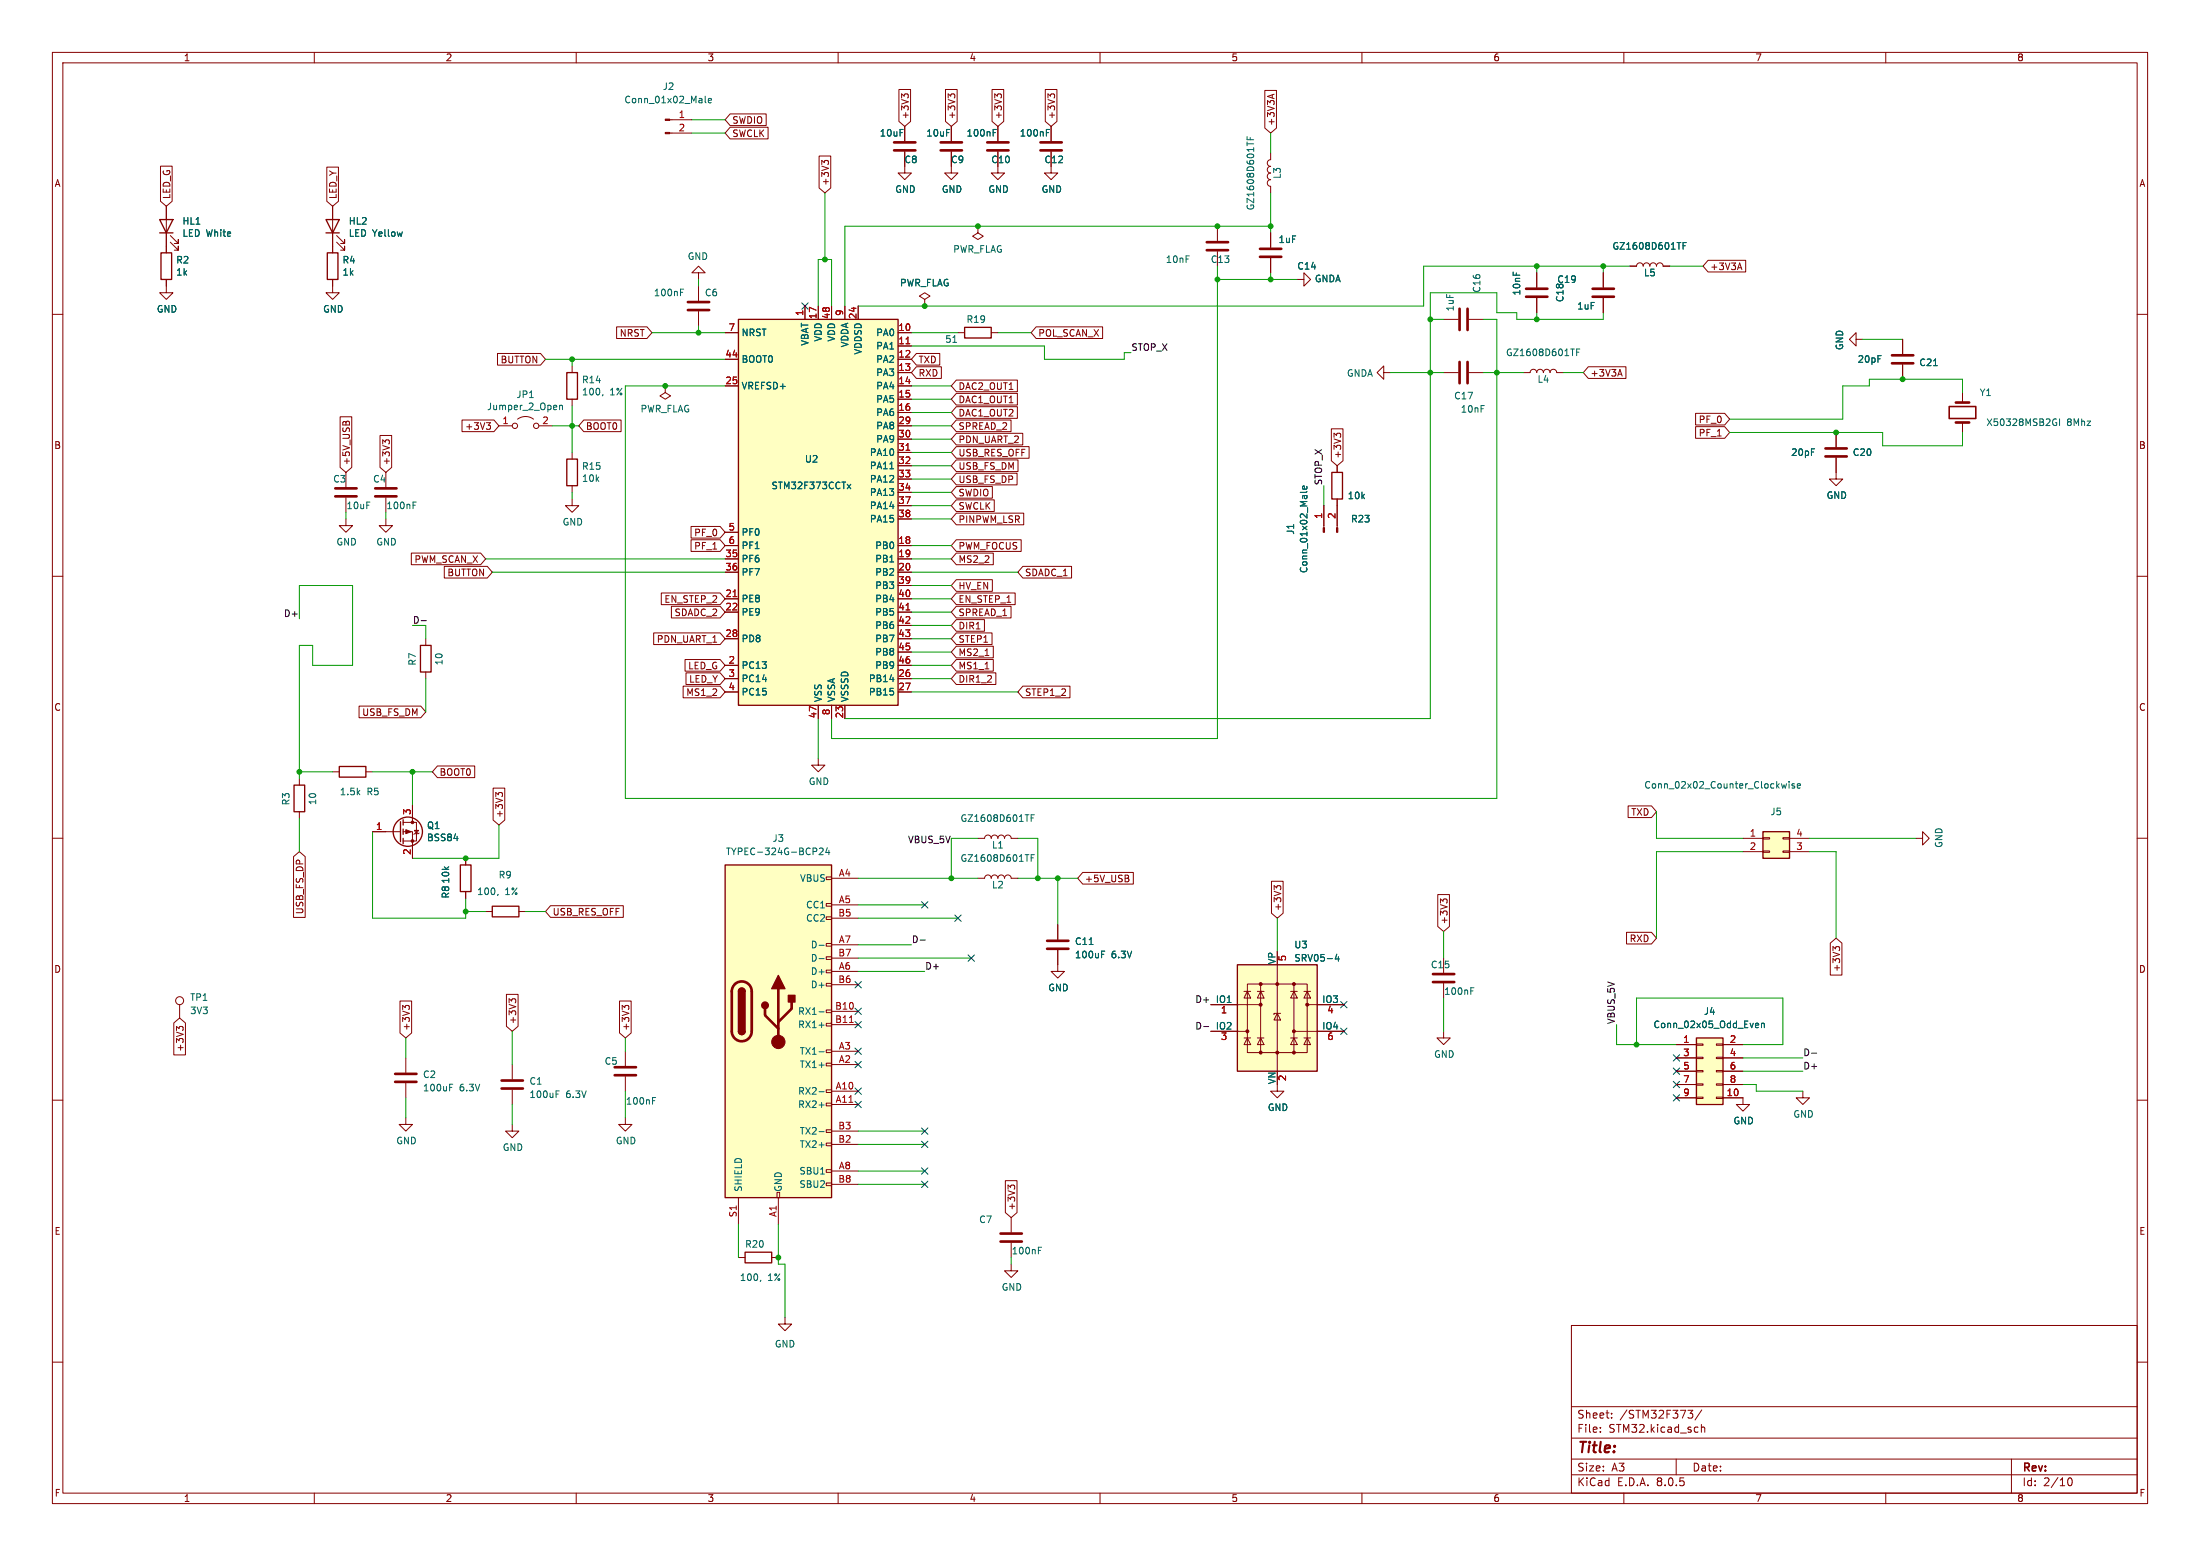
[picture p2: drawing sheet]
<svg xmlns="http://www.w3.org/2000/svg" width="420mm" height="297mm" viewBox="0 0 420 297" stroke-linecap="round" stroke-linejoin="round" font-family="sans-serif">
<g fill="none" stroke="#840000" stroke-width=".19">
<path d="M10 10h400v277h-400zM12 12h396v273h-396zM60 10v2M110 10v2M160 10v2M210 10v2M260 10v2M310 10v2M360 10v2M31.7 39.4v8.9M63.5 39.4v8.9M10 60h2"/>
<path d="M31.7 53.3v2.6h1.3l-1.3 1.3-1.2-1.3h1.2M32.5 46.2l1.5 1.6v-.8v.8h-.7M32.5 45l1.5 1.5v-.8v.8h-.7M63.5 53.3v2.6h1.3l-1.3 1.3-1.3-1.3h1.3M64.3 46.2l1.5 1.6v-.8v.8h-.8M64.3 45l1.5 1.5v-.8v.8h-.8M408 60h2M109.2 69.9v1.2M109.2 76.2v1.3M127 73.7v1.2l1 .7-1 .6-1-.6 1-.7M127 73.7h.1M66 90.2v2.8"/>
<path d="M66 95v2.8M73.7 99.1v1.2h1.2l-1.2 1.3-1.3-1.3h1.3M73.7 90.2v2.8M73.7 95v2.8M95.2 81.3h2.6M98.8 80a2.54 2.54 0 0 1 3.1 0M102.9 81.3h2.5M109.2 95.3v1.2h1.3l-1.3 1.3-1.3-1.3h1.3M109.2 86.4v1.2M109.2 92.7v1.3M252.7 96.5v4.2M255.3 96.5v4.2"/>
<path d="M10 110h2M408 110h2M81.3 121.9v1.3M81.3 128.3v1.2M10 160h2M71.1 158.8h5.4M77 158.8h1.7v5M77 157h2.5v3.5h-2.5M78.7 153.7v3.3M79.1 158.5h.8l-.4 .6zM80 159l-1 .3M156.2 144.8v1.3h1.3l-1.3 1.2-1.3-1.2h1.3"/>
<path d="M408 160h2M88.9 163.8v1.3M88.9 170.2v1.3M92.7 174h1.3M99.1 174h1.2M186.7 160h1.3a.64 .64 0 0 1 .6-.6 .64 .64 0 0 1 .6 .6 .64 .64 0 0 1 .7-.6 .64 .64 0 0 1 .6 .6 .64 .64 0 0 1 .6-.6 .64 .64 0 0 1 .7 .6 .64 .64 0 0 1 .6-.6 .64 .64 0 0 1 .6 .6h1.3M186.7 167.6h1.3a.64 .64 0 0 1 .6-.6 .64 .64 0 0 1 .6 .6 .64 .64 0 0 1 .7-.6 .64 .64 0 0 1 .6 .6 .64 .64 0 0 1 .6-.6 .64 .64 0 0 1 .7 .6 .64 .64 0 0 1 .6-.6 .64 .64 0 0 1 .6 .6h1.3M201.9 176.5v2.8M201.9 181.4v2.8M10 210h2M408 210h2M193 232.4v2.8"/>
<path d="M193 237.2v2.8M10 260h2M193 241.3v1.3h1.3l-1.3 1.2-1.2-1.2h1.2M300 253h108v32h-108zM408 260h2M300 278.5h108M300 274.5h108M300 268.5h108M305.5 273.2v.2M305.5 272.5v.1M307.7 270.5v.2M307.7 269.8v.1"/>
<path d="M320 278.5v3M322.2 269.2h1l-.5 .6 .4 .1 .1 .5-.3 .3h-.5M324.8 271.9v1.5M324.8 272.5l.2-.1 .4 .1v.9M324.9 269.1l-1.3 1.9M384 278.5v6.5M60 285v2M110 285v2M160 285v2M210 285v2M260 285v2M300 281.5h108"/>
<path d="M310 285v2M360 285v2M394.7 282.7l.2-.5 .2-.1a.8 .8 0 0 1 .5 .7 .8 .8 0 0 1-.5 .8l-.2-.2-.2-.4"/>
<circle cx="98.3" cy="81.3" r=".51"/>
<circle cx="102.4" cy="81.3" r=".51"/>
</g>
<g fill="none" stroke="#840000" stroke-width=".25">
<path d="M30.5 41.9h2.5l-1.3 2.6zM30.5 44.5h2.5M30.7 48.3h2.1v5h-2.1zM62.2 41.9h2.6l-1.3 2.6zM62.2 44.5h2.6M62.5 48.3h2v5h-2zM108.2 71.1h2v5.1h-2zM108.2 87.6h2v5.1h-2zM80.3 123.2h2v5.1h-2zM76.5 156.8v3.9M77 156.5v1M77 158.2v1.1"/>
<path d="M77 160v1M87.9 165.1h2v5.1h-2zM94 173h5.1v2h-5.1z"/>
<circle cx="77.9" cy="158.7" r="2.79"/>
</g>
<g fill="none" stroke="#006464" stroke-width=".19">
<path d="M106.8 77.4v.8M106.8 77.5l.2-.1h.3l.1 .8M115.1 75.3l-.1 .3M78.9 96.4h.4M78.9 95.8h.6M249.4 92.8l.1 .4-.2 .2-.6-.1v-.5h.3l.1 .6M249.5 93.8l-.2 .2h-1.1M196.8 156.1h.5M197.5 155.5h-.7v1.3M95.1 170.7l-.1 .2M196.8 163.7h.5M197.5 163.1h-.7v1.3"/>
<path d="M207.9 180.3h.8M210.3 182.2h.4M210.3 181.6h.6M198.2 238.7h.5M198.2 238.1h.6"/>
</g>
<g fill="#840000" stroke="#840000" stroke-width=".19">
<path d="M255.1 100.7h.3v.9h-.3z"/>
<path d="M252.6 100.7h.3v.9h-.3z"/>
<path d="M77.5 158.4l1 .4-1 .3z"/>
<circle cx="78.7" cy="160.5" r=".25"/>
<circle cx="78.7" cy="157" r=".25"/>
</g>
<path d="M64 94.7h4.1M64 93.2h4.1M71.6 94.7h4.1M71.6 93.2h4.1M199.9 179.6h4.1M199.9 181.1h4.1M191 237h4.1M191 235.5h4.1" fill="none" stroke="#840000" stroke-width=".51"/>
<path d="M141 61h30.4v73.6h-30.4z" fill="#ffffc2"/>
<path d="M141 61h30.4v73.6h-30.4zM56.1 149.9h2.1v5h-2.1zM64.8 146.3h5v2h-5z" fill="none" stroke="#840000" stroke-width=".25"/>
<g fill="none" stroke="#840000" stroke-width=".19">
<path d="M153.7 58.4v2.6M156.2 58.4v2.6M158.7 58.4v2.6M161.3 58.4v2.6M163.8 58.4v2.6M232.4 43.2v2.8M232.4 48v2.8M138.4 63.5h2.6M138.4 68.6h2.6M138.4 73.7h2.6M171.4 63.5h2.6M171.4 66h2.6"/>
<path d="M171.4 68.6h2.6M171.4 71.1h2.6M171.4 73.7h2.6M171.4 76.2h2.6M171.4 78.7h2.6M171.4 81.3h2.6M171.4 83.8h2.6M171.4 86.4h2.6M171.4 88.9h2.6M171.4 91.4h2.6M171.4 94h2.6M171.4 96.5h2.6"/>
<path d="M171.4 99.1h2.6M138.4 104.1h2.6M138.4 106.7h2.6M138.4 109.2h2.6M138.4 114.3h2.6M138.4 116.8h2.6M138.4 101.6h2.6M171.4 104.1h2.6M171.4 106.7h2.6M171.4 109.2h2.6M171.4 114.3h2.6M171.4 116.8h2.6"/>
<path d="M171.4 111.8h2.6M171.4 119.4h2.6M138.4 127h2.6M138.4 129.5h2.6M138.4 132.1h2.6M138.4 121.9h2.6M156.2 134.6v2.6M158.7 134.6v2.6M161.3 134.6v2.6M171.4 127h2.6M171.4 129.5h2.6M171.4 132.1h2.6"/>
<path d="M171.4 121.9h2.6M171.4 124.5h2.6M57.1 148.6v1.3M57.1 154.9v1.3M63.5 147.3h1.3M69.8 147.3h1.3M34.3 191.8v2.5M77.5 213.4v1.2h1.2l-1.2 1.3-1.3-1.3h1.3M77.5 201.9v2.8M77.5 206.8v2.8M332.7 209.6v1.2h1.3l-1.3 1.3-1.2-1.3h1.2M344.2 208.3v1.3h1.2l-1.2 1.2-1.3-1.2h1.3"/>
<circle cx="34.3" cy="191" r=".76"/>
</g>
<path d="M173 65.6h.7M173 85.9h.7M139.9 113.9h.8M173 116.4h.7" fill="none" stroke="#a90000" stroke-width=".19"/>
<path d="M161.7 92.4l.7 .9M162.4 92.4l-.7 .9M169.9 89.5h.7M85.8 207.6h.5M85.8 207h.6" fill="none" stroke="#006464" stroke-width=".19"/>
<path d="M230.4 46.2h4M230.4 47.8h4M75.4 206.5h4.1M75.4 205h4.1" fill="none" stroke="#840000" stroke-width=".51"/>
<path d="M236.2 184.2h15.3v20.3h-15.3z" fill="#ffffc2"/>
<g fill="none" stroke="#840000" stroke-width=".19">
<path d="M231.1 191.8h9.6M231.1 196.9h7M237.5 198.1h1.3M237.5 189.2h1.3M238.1 187.8h11.5v13.1h-11.5zM238.1 198.1l.7 1.3h-1.3zM238.1 189.2l.7 1.3h-1.3zM240 198.1h1.3M240 189.2h1.3M240.7 198.1l.6 1.3h-1.3zM240.7 189.2l.6 1.3h-1.3zM240.7 187.8v13.1"/>
<path d="M243.8 193.4l.7 1.3h-1.3zM243.8 184.2v20.3M244.5 193.4h-1.3v.3M246.4 198.1h1.2M246.4 189.2h1.2M247 198.1l.6 1.3h-1.2zM247 189.2l.6 1.3h-1.2zM247 187.8v13.1M247 196.9h9.5M248.9 198.1h1.3M248.9 189.2h1.3M249.6 198.1l.6 1.3h-1.3z"/>
<path d="M249.6 189.2l.6 1.3h-1.3zM249.6 191.8h6.9M275.6 196.9v1.2h1.3l-1.3 1.3-1.3-1.3h1.3M275.6 182.9v2.8M275.6 187.7v2.8M243.8 207v1.3h1.3l-1.3 1.3-1.2-1.3h1.2"/>
</g>
<path d="M236.2 184.2h15.3v20.3h-15.3z" fill="none" stroke="#840000" stroke-width=".25"/>
<g fill="#840000" stroke="#840000" stroke-width=".19">
<circle cx="238.1" cy="196.9" r=".28"/>
<circle cx="240.7" cy="200.9" r=".28"/>
<circle cx="240.7" cy="191.8" r=".28"/>
<circle cx="240.7" cy="187.8" r=".28"/>
<circle cx="243.8" cy="200.9" r=".28"/>
<circle cx="243.8" cy="187.8" r=".28"/>
<circle cx="247" cy="200.9" r=".28"/>
<circle cx="247" cy="196.9" r=".28"/>
<circle cx="247" cy="187.8" r=".28"/>
<circle cx="249.6" cy="191.8" r=".28"/>
</g>
<path d="M255.2 182.1l-.3 .9h.8M255.5 182.6v.9M280.8 189.1h.4M280.8 188.5h.6" fill="none" stroke="#006464" stroke-width=".19"/>
<path d="M273.6 187.5h4M273.6 185.9h4" fill="none" stroke="#840000" stroke-width=".51"/>
<path d="M323.8 198.1h5.1v12.7h-5.1z" fill="#ffffc2"/>
<g fill="none" stroke="#840000" stroke-width=".19">
<path d="M200.7 29v4h1.2l-1.2 1.3-1.3-1.3h1.3M200.7 24.1v2.8M242.6 29.2v1.3a.64 .64 0 0 0-.7 .6 .64 .64 0 0 0 .7 .7 .64 .64 0 0 0-.7 .6 .64 .64 0 0 0 .7 .6 .64 .64 0 0 0-.7 .7 .64 .64 0 0 0 .7 .6M242.6 34.3a.64 .64 0 0 0-.7 .6 .64 .64 0 0 0 .7 .7v1.2M242.6 44.5v2.7M242.6 49.3v2.8M247.6 53.3h1.3v-1.2l1.3 1.2-1.3 1.3v-1.3M293.4 52.1v2.8M293.4 56.9v2.8M306.1 52.1v2.8M306.1 56.9v2.8M311.1 50.8h1.3a.64 .64 0 0 1 .7-.6 .64 .64 0 0 1 .6 .6 .64 .64 0 0 1 .6-.6 .64 .64 0 0 1 .7 .6 .64 .64 0 0 1 .6-.6 .64 .64 0 0 1 .6 .6 .64 .64 0 0 1 .7-.6 .64 .64 0 0 1 .6 .6h1.3"/>
<path d="M264.2 71.1v-1.2l-1.3 1.2 1.3 1.3v-1.3h1.2M275.6 71.1h2.8M275.6 61h2.8M280.4 71.1h2.8M280.4 61h2.8M290.8 71.1h1.3a.64 .64 0 0 1 .6-.6 .64 .64 0 0 1 .7 .6 .64 .64 0 0 1 .6-.6 .64 .64 0 0 1 .6 .6 .64 .64 0 0 1 .7-.6 .64 .64 0 0 1 .6 .6 .64 .64 0 0 1 .6-.6 .64 .64 0 0 1 .7 .6h1.2M354.3 64.8v-1.3l-1.2 1.3 1.2 1.2v-1.2h1.3M363.2 64.8v2.8M363.2 69.6v2.8M374.6 74.9v1.9M66 99.1v1.2h1.3l-1.3 1.3-1.2-1.3h1.2M255.3 88.9v1.3"/>
<path d="M255.3 95.3v1.2M374.6 80.6v2M320 199.4h3.8M323.8 199.3h1.3v.2h-1.3zM327.7 199.3h1.2v.2h-1.2zM328.9 199.4h3.8M320 209.6h3.8M320 201.9h3.8M320 204.5h3.8M320 207h3.8M323.8 209.4h1.3v.3h-1.3zM323.8 206.9h1.3v.2h-1.3z"/>
<path d="M323.8 204.3h1.3v.3h-1.3zM323.8 201.8h1.3v.3h-1.3zM327.7 209.4h1.2v.3h-1.2zM327.7 206.9h1.2v.2h-1.2zM327.7 204.3h1.2v.3h-1.2zM327.7 201.8h1.2v.3h-1.2zM328.9 209.6h3.8M328.9 201.9h3.8M328.9 204.5h3.8M328.9 207h3.8"/>
</g>
<path d="M254.3 90.2h2v5.1h-2zM323.8 198.1h5.1v12.7h-5.1z" fill="none" stroke="#840000" stroke-width=".25"/>
<g fill="none" stroke="#006464" stroke-width=".19">
<path d="M199.8 25.3h.4M199.8 24.7h.6M238.1 26.1v.6h1.2M238.7 26.2v.5M321.3 46.9h.4M321.9 46.3h-.6v1.3M301 67.2h.4M301.6 66.6h-.6v1.3M369.1 69.8h.8M392.3 80h.3M393.2 80v1.2M392.4 80.7h.2v.4l-.3 .1"/>
<path d="M335.3 195.3l.4 .1v.2l-.6 .1M335.7 196.1l-.4 .1M336.3 195.4l.2-.1 .3 .1v.8M336.3 195.3v.9"/>
</g>
<g fill="none" stroke="#840000" stroke-width=".51">
<path d="M198.6 27.2h4.1M198.6 28.7h4.1M240.5 47.5h4.1M240.5 49h4.1M278.6 58.9v4.1M280.2 58.9v4.1M291.3 56.6h4.1M291.3 55.1h4.1M304 56.6h4.1M304 55.1h4.1M278.6 69.1v4.1M280.2 69.1v4.1"/>
<path d="M361.2 67.8h4.1M361.2 69.3h4.1M373.4 76.8h2.5M373.4 80.6h2.5"/>
</g>
<path d="M372.1 77.6h5.1v2.3h-5.1z" fill="none" stroke="#840000" stroke-width=".3"/>
<path d="M336.5 158.8h5.1v5h-5.1z" fill="#ffffc2"/>
<g fill="none" stroke="#840000" stroke-width=".19">
<path d="M127.9 25.4h4.2M127.9 22.9h4.2M172.7 29v4h1.3l-1.3 1.3-1.3-1.3h1.3M172.7 24.1v2.8M181.6 24.1v2.8M181.6 29v2.8M190.5 31.8v1.2h1.3l-1.3 1.3-1.3-1.3h1.3M133.3 52.1h1.3l-1.3-1.3-1.2 1.3h1.2v1.2M133.3 54.6v2.8M133.3 59.4v2.8M176.5 57.2l1-.7-1-.6-1 .6 1 .7v1.2M176.5 58.4h.1"/>
<path d="M182.9 63.5h1.2M189.2 63.5h1.3M350.5 87.4v4h1.3l-1.3 1.3-1.3-1.3h1.3M350.5 82.6v2.7M336.5 159.9h1.3v.2h-1.3zM340.4 159.9h1.2v.2h-1.2zM332.7 160h3.8M332.7 162.6h3.8M336.5 162.4h1.3v.3h-1.3zM340.4 162.4h1.2v.3h-1.2zM341.6 160h3.8M341.6 162.6h3.8"/>
<path d="M365.8 160h1.2v-1.2l1.3 1.2-1.3 1.3v-1.3M201.9 184.2v1.2h1.3l-1.3 1.3-1.2-1.3h1.2M97.8 214.6v1.3h1.3l-1.3 1.3-1.3-1.3h1.3M97.8 203.2v2.8M97.8 208v2.8M119.4 213.4v1.2h1.2l-1.2 1.3-1.3-1.3h1.3M119.4 200.7v2.8M119.4 205.5v2.8"/>
</g>
<path d="M184.1 62.5h5.1v2h-5.1zM336.5 158.8h5.1v5h-5.1z" fill="none" stroke="#840000" stroke-width=".25"/>
<g fill="none" stroke="#006464" stroke-width=".19">
<path d="M134.6 18.4v1l.2 .2M135.2 19.2l.6-.1v-.3h-.4l-.2 .2 .1 .6h.5M129.9 55.8h.4M129.9 55.2h.6M181.9 65.3h.7M341.1 149.6l-.3 .8-.2-.6M341.5 149.2v.1M341.5 149.6v.8M342.6 149.7l-.3-.1-.2 .2v.2l.5 .1v.3h-.5M343.1 150l.6-.1v-.2l-.4-.1-.2 .2 .1 .6h.5M106.2 208.8h.4M106.2 208.2h.6"/>
<path d="M124.6 210.1h.4M124.6 209.5h.6"/>
</g>
<path d="M170.7 27.2h4.1M170.7 28.7h4.1M179.6 27.2h4M179.6 28.7h4M131.3 57.7h4.1M131.3 59.2h4.1M348.5 85.6h4.1M348.5 87.1h4.1M95.8 207.8h4M95.8 206.2h4M117.3 205.2h4.1M117.3 203.7h4.1" fill="none" stroke="#840000" stroke-width=".51"/>
<g fill="#840000" stroke="#840000" stroke-width=".19">
<path d="M127 25.3h.9v.2h-.9z"/>
<path d="M127 22.7h.9v.3h-.9z"/>
</g>
<path d="M138.4 165.1h20.3v63.5h-20.3z" fill="#ffffc2"/>
<g fill="none" stroke="#840000" stroke-width=".19">
<path d="M171.6 17.1h2.2v6.1l-1.1 .9-1.1-.9zM172.6 18.3l-.5-.4v.8M172.6 18.2l.2-.3h.3l.3 .3M180.5 17.1h2.2v6.1l-1.1 .9-1.1-.9zM181.5 18.2l.2-.3h.3l.3 .3M181.5 18.3l-.5-.4v.8M189.4 17.1h2.2v6.1l-1.1 .9-1.1-.9zM190.4 18.2l.2-.3h.3l.3 .3M190.4 18.3l-.5-.4v.8M199.5 17.1h2.3v6.1l-1.1 .9-1.2-.9zM200.5 18.2l.3-.3h.3l.2 .3M200.5 18.3l-.4-.4v.8"/>
<path d="M241.5 17.3h2.2v7.1l-1.1 1-1.1-1zM242.9 18.1v.6M243.2 18l-1.2 .4M30.6 31.7h2.3v6.7l-1.2 1-1.1-1zM31.7 39.4v2.5M62.4 31.9h2.2v6.5l-1.1 1-1.1-1zM63.5 39.4v2.5M139.4 21.7h6.9v2.3h-6.9l-1-1.1zM139.4 24.3h7.2v2.2h-7.2l-1-1.1zM156.4 29.8h2.2v6.1l-1.1 .9-1.1-.9zM157.4 31l-.5-.4v.8M157.4 30.9l.2-.3h.3l.3 .3"/>
<path d="M172.7 24.1v2.8M172.7 29v2.8M181.6 29v4h1.3l-1.3 1.3-1.3-1.3h1.3M181.6 24.1v2.8M190.5 24.1v2.8M190.5 29v2.8M200.7 24.1v2.8M200.7 29v2.8M31.7 44.5v3.8M31.7 53.3v1.3M63.5 44.5v3.8M63.5 53.3v1.3"/>
<path d="M153.7 58.4v2.6M156.2 58.4v2.6M158.7 58.4v2.6M161.3 58.4v2.6M163.8 58.4v2.6M176.5 58.4h.1M186.7 43.2v1.3l1 .6-1 .6-1-.6 1-.6M186.7 43.2h.1M242.6 44.5v2.7M242.6 49.3v2.8M293.4 52.1v2.8M293.4 56.9v2.8"/>
<path d="M306.1 52.1v2.8M306.1 56.9v2.8M311.1 50.8h1.3M317.5 50.8h1.3M326.1 49.7h7.2v2.2h-7.2l-1-1.1zM331.8 51.1h.6M332.1 50.2l.4 1.3M64.9 79.6h2.3v9.6l-1.2 1-1.1-1zM95 67.5h8.2l.9 1.1-.9 1.1h-8.2zM117.7 62.4h5.8l1 1.1-1 1.1h-5.8zM138.4 63.5h2.6M138.4 68.6h2.6"/>
<path d="M138.4 73.7h2.6M171.4 63.5h2.6M171.4 66h2.6M171.4 68.6h2.6M171.4 71.1h2.6M171.4 73.7h2.6M171.4 76.2h2.6M171.4 78.7h2.6M174.9 67.5h4.5v2.2h-4.5l-.9-1.1zM174.9 70h4.8v2.2h-4.8l-.9-1.1zM182.6 77.6h11.6v2.3h-11.6l-1-1.2zM182.6 72.5h11.6v2.3h-11.6l-1-1.1z"/>
<path d="M182.6 75.1h11.6v2.2h-11.6l-1-1.1zM197.8 62.4h12.7v2.2h-12.7l-1-1.1zM303.2 70h7.2v2.2h-7.2l-.9-1.1zM309 71.4h.6M309.3 70.5l.4 1.3M323.7 78.9h5.5l1 1.1-1 1.1h-5.5zM363.2 64.8v2.8M363.2 69.6v2.8M65.5 80.6l.2-.1 .3 .1M66.7 80.6l-.1-.1-.3-.1-.3 .3M72.5 83.1h2.3v6.1l-1.1 1-1.2-1zM73.5 84.4l-.4-.4v.7"/>
<path d="M73.5 84.2l.3-.2h.3l.2 .2M88.2 80.2h6.1l.9 1.1-.9 1.1h-6.1zM92.9 80.7h.7l-.4 .5M93.4 81.2l.2 .2v.3l-.2 .3M111.4 80.2h7.2v2.2h-7.2l-.9-1.1zM171.4 81.3h2.6M171.4 83.8h2.6M171.4 86.4h2.6M171.4 88.9h2.6M171.4 91.4h2.6M171.4 94h2.6M171.4 96.5h2.6"/>
<path d="M171.4 99.1h2.6M182.6 82.7h12.7v2.2h-12.7l-1-1.1zM182.6 87.8h11.7v2.2h-11.7l-1-1.1zM182.6 85.2h13.9v2.3h-13.9l-1-1.1zM182.6 90.3h11.6v2.3h-11.6l-1-1.2zM182.6 97.9h12.8v2.3h-12.8l-1-1.1zM182.6 92.9h6.8v2.2h-6.8l-1-1.1zM182.6 95.4h7.2v2.2h-7.2l-1-1.1zM182.6 80.2h10.4v2.2h-10.4l-1-1.1zM252.7 96.5v3.8M254.2 81.9h2.2v6l-1.1 1-1.1-1zM255.2 83.1l-.5-.4v.8"/>
<path d="M255.2 82.9l.2-.2h.3l.2 .2M255.3 88.9v1.3M255.3 95.3v5M323.7 81.4h5.5l1 1.2-1 1.1h-5.5zM350.5 82.6v2.7M350.5 87.4v2.8M78.5 105.6h13.3l.9 1.1-.9 1.1h-13.3zM84.8 108.1h8.2l1 1.1-1 1.1h-8.2zM126.2 113.2h11.3l.9 1.1-.9 1.1h-11.3zM128.2 115.7h9.3l.9 1.1-.9 1.2h-9.3zM131.9 100.5h5.6l.9 1.1-.9 1.1h-5.6zM131.9 103h5.6l.9 1.1-.9 1.2h-5.6z"/>
<path d="M138.4 104.1h2.6M138.4 106.7h2.6M138.4 109.2h2.6M138.4 114.3h2.6M138.4 116.8h2.6M138.4 101.6h2.6M171.4 104.1h2.6M171.4 106.7h2.6M171.4 109.2h2.6M171.4 114.3h2.6M171.4 116.8h2.6M171.4 111.8h2.6"/>
<path d="M171.4 119.4h2.6M182.6 118.3h5.3v2.2h-5.3l-1-1.1zM182.6 115.7h10.4v2.3h-10.4l-1-1.2zM182.6 113.2h11.2v2.2h-11.2l-1-1.1zM182.6 110.6h6.8v2.3h-6.8l-1-1.1zM182.6 103h12.3v2.3h-12.3l-1-1.2zM182.6 105.6h7v2.2h-7l-1-1.1zM195.3 108.1h9.3v2.2h-9.3l-1-1.1zM68.5 134.8h11.8l1 1.1-1 1.1h-11.8zM124.8 120.8h12.7l.9 1.1-.9 1.1h-12.7zM130.4 131h7.1l.9 1.1-.9 1.1h-7.1zM130.8 125.9h6.7l.9 1.1-.9 1.1h-6.7z"/>
<path d="M131 128.4h6.5l.9 1.1-.9 1.2h-6.5zM138.4 127h2.6M138.4 129.5h2.6M138.4 132.1h2.6M138.4 121.9h2.6M156.2 134.6v2.6M158.7 134.6v2.6M161.3 134.6v2.6M171.4 127h2.6M171.4 129.5h2.6M171.4 132.1h2.6M171.4 121.9h2.6"/>
<path d="M171.4 124.5h2.6M182.6 120.8h6.8v2.2h-6.8l-1-1.1zM182.6 128.4h7.5v2.3h-7.5l-1-1.2zM182.6 123.3h7v2.3h-7l-1-1.1zM182.6 125.9h7v2.2h-7l-1-1.1zM188.1 125.1h.7M188.1 127.7h.7M195.3 131h9v2.2h-9l-1-1.1zM71.1 158.8h2.6M78.7 153.7v2.5M83.5 146.2h7.1v2.2h-7.1l-1-1.1zM94.1 150.4h2.3v6.1l-1.2 1-1.1-1z"/>
<path d="M95.1 151.7l-.4-.4v.8M95.1 151.5l.3-.2h.3l.2 .2M310.8 153.8h4.5l.9 1.1-.9 1.2h-4.5zM56 163.5l1.1-.9 1.2 .9v11.6h-2.3zM78.7 161.3v2.5M88.9 163.8v1.3M88.9 170.2v1.3M105.1 172.9h13.9v2.2h-13.9l-1-1.1zM157.7 175h1v.5h-1zM157.7 172.5h1v.5h-1zM157.7 167.4h1v.5h-1zM158.7 167.6h5.1"/>
<path d="M158.7 172.7h5.1M158.7 175.3h5.1M201.9 176.5v2.8M206.7 166.5h9.7v2.3h-9.7l-1-1.2zM215.2 167.6l.3 .3v.3l-.2 .1M215.3 167.1l.2 .2-.2 .3M242.7 168.2h2.3v6.1l-1.2 1-1.1-1zM243.7 169.5l-.5-.4v.7M243.7 169.3l.3-.2h.3l.2 .2M274.5 170.8h2.2v6l-1.1 1-1.1-1zM275.5 172l-.5-.4v.8M275.5 171.8l.2-.2h.3l.3 .2"/>
<path d="M310.5 178h4.8l.9 1.1-.9 1.1h-4.8zM33.2 195.3l1.1-1 1.1 1v6.1h-2.2zM34.2 196.3l-.5-.4v.8M34.2 196.2l.2-.3h.3l.3 .3M76.4 191.1h2.2v6.1l-1.1 .9-1.1-.9zM77.4 192.2l.2-.3h.3l.2 .3M77.4 192.3l-.5-.4v.8M96.7 189.8h2.2v6.1l-1.1 1-1.1-1zM97.7 191.1l-.5-.5v.8M97.7 190.9l.2-.3h.3l.3 .3M118.3 191.1h2.2v6.1l-1.1 .9-1.1-.9zM119.3 192.3l-.5-.4v.8"/>
<path d="M119.3 192.2l.2-.3h.3l.3 .3M157.7 195.3h1v.5h-1zM157.7 192.8h1v.5h-1zM157.7 187.7h1v.5h-1zM157.7 185.2h1v.5h-1zM157.7 182.6h1v.5h-1zM157.7 180.1h1v.5h-1zM158.7 185.4h5.1M158.7 180.3h5.1M158.7 193h5.1M158.7 195.6h5.1M158.7 188h5.1"/>
<path d="M158.7 182.9h5.1M201.9 181.4v2.8M231.1 191.8h5.1M231.1 196.9h5.1M251.5 191.8h5M251.5 196.9h5M320 199.4h3.8M328.9 199.4h3.8M349.4 180l1.1-.9 1.1 .9v6.1h-2.2zM350.4 181.1l-.5-.4v.8M350.4 180.9l.2-.2h.3l.3 .2M157.7 218.2h1v.5h-1z"/>
<path d="M157.7 215.6h1v.6h-1zM157.7 210.6h1v.5h-1zM157.7 208h1v.5h-1zM157.7 202.9h1v.6h-1zM157.7 200.4h1v.5h-1zM158.7 208.3h5.1M158.7 210.8h5.1M158.7 203.2h5.1M158.7 200.7h5.1M158.7 218.4h5.1M158.7 215.9h5.1M320 209.6h3.8"/>
<path d="M320 201.9h3.8M320 204.5h3.8M320 207h3.8M328.9 209.6h3.8M328.9 201.9h3.8M328.9 204.5h3.8M328.9 207h3.8M141 228.6v5.1M148.3 227.6h.5v1h-.5zM148.6 228.6v5.1M157.7 225.8h1v.5h-1zM157.7 223.3h1v.5h-1z"/>
<path d="M158.7 223.5h5.1M158.7 226.1h5.1M191.9 225.4h2.3v6.1l-1.2 .9-1.1-.9zM192.9 226.6l-.5-.4v.8M192.9 226.4l.3-.2h.3l.2 .2M141 240h1.2M147.3 240h1.3M149.9 251.5v1.2h1.2l-1.2 1.3-1.3-1.3h1.3"/>
</g>
<path d="M138.4 165.1h20.3v63.5h-20.3zM141 196.9a.64 .64 0 0 0 .6 .6 .64 .64 0 0 0 .6-.6M141 189.2a.64 .64 0 0 1 .6-.6 .64 .64 0 0 1 .6 .6M142.2 239h5.1v2h-5.1z" fill="none" stroke="#840000" stroke-width=".25"/>
<path d="M188.5 27.2h4M188.5 28.7h4M140.3 187.9a1.9 1.9 0 0 1 2-.4 1.9 1.9 0 0 1 1.2 1.7v7.7a1.91 1.91 0 0 1-1.9 1.8 1.91 1.91 0 0 1-1.9-1.8v-7.8l.2-.7zM146 192.5v1.3l2.6 2.5M148.6 188.7v10.2M151.1 191.3v1.2l-2.5 2.6" fill="none" stroke="#840000" stroke-width=".51"/>
<g fill="#840000" stroke="#840000" stroke-width=".25">
<path d="M141 196.9h1.2a.64 .64 0 0 1-.6 .6 .64 .64 0 0 1-.6-.6z"/>
<path d="M141 189.2h1.2v7.7h-1.2z"/>
<path d="M141.2 188.8a.64 .64 0 0 1 .6-.2 .64 .64 0 0 1 .4 .6h-1.2z"/>
<path d="M148.6 186.2l1.3 2.5h-2.6z"/>
<path d="M150.5 190h1.3v1.3h-1.3z"/>
<circle cx="146" cy="191.9" r=".63"/>
</g>
<circle cx="148.6" cy="198.9" r="1.27" fill="#840000" stroke="#840000" stroke-width=".19"/>
<g fill="none" stroke="#006464" stroke-width=".19">
<path d="M189.6 25.3h.4M189.6 24.7h.6M199.8 25.3h.4M199.8 24.7h.6M321.3 46.9h.4M321.9 46.3h-.6v1.3M369.1 69.8h.8M161.7 92.4l.7 .9M162.4 92.4l-.7 .9M169.9 89.5h.7M249.4 92.8l.1 .4-.2 .2-.6-.1v-.5h.3l.1 .6M249.5 93.8l-.2 .2h-1.1"/>
<path d="M156.4 162l.5-.1 .2 .3-.7 .9h.7M157.9 161.8l-.3 .9h.8M158.2 162.3v.8M156.4 180.4h.9M156.4 193.1h.9M156.4 195.7h.9M156.4 183h.9M207.9 180.3h.8M210.3 182.2h.4M210.3 181.6h.6M255.2 182.1l-.3 .9h.8M255.5 182.6v.9"/>
<path d="M335.3 195.3l.4 .1v.2l-.6 .1M335.7 196.1l-.4 .1M336.3 195.4l.2-.1 .3 .1v.8M336.3 195.3v.9M156.4 208.4h.9M156.4 210.9h.9M156.4 200.8h.9M156.4 216h.9M145.2 244.4l-.1 .2"/>
</g>
<path d="M173 65.6h.7M173 85.9h.7M139.9 113.9h.8M173 116.4h.7M162.2 195.2h.7" fill="none" stroke="#a90000" stroke-width=".19"/>
<path d="M80.4 118.5h1M175.7 179.4h.9M229.8 195.9h.9M345.8 201h1" fill="none" stroke="#0f0f0f" stroke-width=".19"/>
<g fill="none" stroke="#009600" stroke-width=".19">
<path d="M132.1 22.9h6.3M132.1 25.4h6.3M157.5 36.8v12.7M242.6 25.4v3.8M242.6 36.8v7.7M133.3 53.3v1.3M156.2 58.4v-8.9h2.5v8.9M232.4 53.3h15.2M232.4 50.8v90.2h-73.7v-3.8M242.6 43.2h-81.3v15.2M242.6 52.1v1.2M293.4 50.8v1.3"/>
<path d="M293.4 59.7v1.3M306.1 59.7v1.3h-16.5v-1.3h-3.9v-3.8h-12.7v81.3h-111.7M306.1 50.8v1.3M311.1 50.8h-39.3v7.6h-108M318.8 50.8h6.3M104.1 68.6h34.3M109.2 68.6v1.3M109.2 77.5v8.9M124.5 63.5h13.9M133.3 62.2v1.3M174 66h25.4v2.6h15.2v-1.3h1.3M174 63.5h8.9"/>
<path d="M174 73.7h7.6M174 76.2h7.6M174 78.7h7.6M190.5 63.5h6.3M265.4 71.1h10.2M273 61h2.6M283.2 71.1h7.6M283.2 61h2.5v91.4h-166.3v-78.7h19M298.4 71.1h3.9M355.6 64.8h7.6M374.6 74.9v-2.5h-17.7v1.3h-5.1v6.3h-21.6M66 97.8v1.3"/>
<path d="M73.7 97.8v1.3M105.4 81.3h5.1M109.2 94v1.3M174 81.3h7.6M174 91.4h7.6M174 86.4h7.6M174 94h7.6M174 88.9h7.6M174 83.8h7.6M174 96.5h7.6M174 99.1h7.6M252.7 92.7v3.8"/>
<path d="M330.2 82.6h29.2v2.5h15.2v-2.5M57.1 118.1v-6.3h10.2v15.2h-7.6v-3.8h-2.6v25.4M78.7 119.4h2.6v2.5M92.7 106.7h45.7M94 109.2h44.4M174 109.2h20.3M174 119.4h7.6M174 111.8h7.6M174 116.8h7.6M174 114.3h7.6M174 104.1h7.6M174 106.7h7.6"/>
<path d="M81.3 129.5v6.4M156.2 137.2v7.6M174 121.9h7.6M174 129.5h7.6M174 127h7.6M174 124.5h7.6M174 132.1h20.3M57.1 147.3h6.4M57.1 156.2v6.4M71.1 158.8v16.5h17.8v-3.8M71.1 147.3h11.4M78.7 147.3v6.4"/>
<path d="M95.2 157.5v6.3h-16.5M316.2 154.9v5.1h16.5M88.9 174h3.8M100.3 174h3.8M163.8 172.7h12.7M163.8 167.6h22.9M163.8 175.3h19.1M186.7 160h-5.1v7.6M194.3 160h3.8v7.6M194.3 167.6h11.4M201.9 167.6v8.9M243.8 175.3v6.3"/>
<path d="M275.6 177.8v5.1M332.7 162.6h-16.5v16.5M345.4 162.6h5.1v16.5M345.4 160h20.4M77.5 198.1v3.8M97.8 196.9v6.3M119.4 198.1v2.6M163.8 182.9h21.6M163.8 180.3h10.2M163.8 185.4h12.7M275.6 190.5v6.4M308.6 195.6v3.8h11.4"/>
<path d="M312.4 199.4v-8.9h28v8.9h-7.7M77.5 209.6v3.8M97.8 210.8v3.8M119.4 208.3v5.1M163.8 218.4h12.7M163.8 215.9h12.7M332.7 207h2.6v1.3h8.9M332.7 204.5h11.5M332.7 201.9h11.5M141 233.7v6.3M148.6 233.7v7.6h1.3v10.2M163.8 226.1h12.7"/>
<path d="M163.8 223.5h12.7M193 240v1.3"/>
</g>
<g fill="none" stroke="#000084" stroke-width=".19">
<path d="M153.1 57.8l1.2 1.2M154.3 57.8l-1.2 1.2M175.9 172.1l1.2 1.2M177.1 172.1l-1.2 1.2M182.3 174.7l1.2 1.2M183.5 174.7l-1.2 1.2M163.2 195l1.2 1.2M163.2 187.4l1.2 1.2M163.2 192.4l1.2 1.2M164.4 195l-1.2 1.2M164.4 187.4l-1.2 1.2M164.4 192.4l-1.2 1.2"/>
<path d="M184.8 182.3l1.2 1.2M186 182.3l-1.2 1.2M255.9 191.2l1.2 1.2M255.9 196.2l1.2 1.3M257.1 191.2l-1.2 1.2M257.1 196.2l-1.2 1.3M163.2 210.2l1.2 1.2M163.2 200.1l1.2 1.2M163.2 207.7l1.2 1.2M163.2 202.6l1.2 1.2M164.4 210.2l-1.2 1.2M164.4 200.1l-1.2 1.2"/>
<path d="M164.4 207.7l-1.2 1.2M164.4 202.6l-1.2 1.2M175.9 215.3l1.2 1.2M175.9 217.8l1.2 1.2M177.1 215.3l-1.2 1.2M177.1 217.8l-1.2 1.2M319.4 201.3l1.2 1.2M319.4 208.9l1.2 1.3M319.4 203.9l1.2 1.2M319.4 206.4l1.2 1.2M320.6 201.3l-1.2 1.2M320.6 208.9l-1.2 1.3"/>
<path d="M320.6 203.9l-1.2 1.2M320.6 206.4l-1.2 1.2M175.9 225.5l1.2 1.2M175.9 222.9l1.2 1.2M177.1 225.5l-1.2 1.2M177.1 222.9l-1.2 1.2"/>
</g>
<g fill="#009600" stroke="#009600" stroke-width=".19">
<circle cx="127" cy="73.7" r=".46"/>
<circle cx="133.3" cy="63.5" r=".46"/>
<circle cx="157.5" cy="49.5" r=".46"/>
<circle cx="148.6" cy="240" r=".46"/>
<circle cx="88.9" cy="174" r=".46"/>
<circle cx="88.9" cy="163.8" r=".46"/>
<circle cx="109.2" cy="81.3" r=".46"/>
<circle cx="78.7" cy="147.3" r=".46"/>
<circle cx="57.1" cy="147.3" r=".46"/>
<circle cx="176.5" cy="58.4" r=".46"/>
<circle cx="109.2" cy="68.6" r=".46"/>
<circle cx="198.1" cy="167.6" r=".46"/>
<circle cx="181.6" cy="167.6" r=".46"/>
<circle cx="232.4" cy="53.3" r=".46"/>
<circle cx="242.6" cy="53.3" r=".46"/>
<circle cx="201.9" cy="167.6" r=".46"/>
<circle cx="350.5" cy="82.6" r=".46"/>
<circle cx="285.7" cy="71.1" r=".46"/>
<circle cx="306.1" cy="50.8" r=".46"/>
<circle cx="363.2" cy="72.4" r=".46"/>
<circle cx="293.4" cy="61" r=".46"/>
<circle cx="293.4" cy="50.8" r=".46"/>
<circle cx="273" cy="71.1" r=".46"/>
<circle cx="273" cy="61" r=".46"/>
<circle cx="242.6" cy="43.2" r=".46"/>
<circle cx="186.7" cy="43.2" r=".46"/>
<circle cx="232.4" cy="43.2" r=".46"/>
<circle cx="312.4" cy="199.4" r=".46"/>
</g>
<text font-size="2.8" fill="#840000" x="301" y="277.9">Title:</text>
<g font-size="2.1" fill="#840000">
<text x="301" y="273.7">File:</text>
<text x="301" y="271">Sheet:</text>
<text x="307.1" y="273.7">STM32.kicad_sch</text>
<text x="309.2" y="271">/STM32F373/</text>
<text x="301" y="281.1">Size:</text>
<text x="307.6" y="281.1">A3</text>
<text x="323" y="281.1">Date:</text>
<text x="386" y="281.3">Rev:</text>
<text x="301" y="283.9">KiCad</text>
<text x="308.7" y="283.9">E.D.A.</text>
<text x="316.3" y="283.9">8.0.5</text>
<text x="386" y="283.9">Id:</text>
<text x="390.1" y="283.9">2/10</text>
</g>
<g font-size="1.8" fill="#840000">
<text x="35" y="11.9">1</text>
<text x="85" y="11.9">2</text>
<text x="135" y="11.9">3</text>
<text x="185" y="11.9">4</text>
<text x="235" y="11.9">5</text>
<text x="285" y="11.9">6</text>
<text x="335" y="11.9">7</text>
<text x="385" y="11.9">8</text>
<text x="139.7" y="23.8">SWDIO</text>
<text x="173.7" y="22.9" transform="rotate(-90 173.7 22.9)">+3V3</text>
<text x="182.6" y="22.9" transform="rotate(-90 182.6 22.9)">+3V3</text>
<text x="191.5" y="22.9" transform="rotate(-90 191.5 22.9)">+3V3</text>
<text x="201.6" y="22.9" transform="rotate(-90 201.6 22.9)">+3V3</text>
<text x="139.7" y="26.4">SWCLK</text>
<text x="243.5" y="24.1" transform="rotate(-90 243.5 24.1)">+3V3A</text>
<text x="10.3" y="35.9">A</text>
<text x="158.4" y="35.6" transform="rotate(-90 158.4 35.6)">+3V3</text>
<text x="408.3" y="35.9">A</text>
<text x="32.7" y="38.1" transform="rotate(-90 32.7 38.1)">LED_G</text>
<text x="64.5" y="38.1" transform="rotate(-90 64.5 38.1)">LED_Y</text>
<text x="326.4" y="51.8">+3V3A</text>
<text x="118.2" y="64.5">NRST</text>
<text x="198.1" y="64.5">POL_SCAN_X</text>
<text x="95.5" y="69.5">BUTTON</text>
<text x="175.3" y="69.5">TXD</text>
<text x="175.3" y="72.1">RXD</text>
<text x="182.9" y="74.6">DAC2_OUT1</text>
<text x="182.9" y="77.2">DAC1_OUT1</text>
<text x="303.5" y="72.1">+3V3A</text>
<text x="88.7" y="82.2">+3V3</text>
<text x="111.8" y="82.2">BOOT0</text>
<text x="182.9" y="79.7">DAC1_OUT2</text>
<text x="182.9" y="82.2">SPREAD_2</text>
<text x="324.2" y="83.5">PF_1</text>
<text x="324.2" y="81">PF_0</text>
<text x="10.3" y="85.9">B</text>
<text x="67" y="88.9" transform="rotate(-90 67 88.9)">+5V_USB</text>
<text x="74.6" y="88.9" transform="rotate(-90 74.6 88.9)">+3V3</text>
<text x="182.9" y="84.8">PDN_UART_2</text>
<text x="182.9" y="89.9">USB_FS_DM</text>
<text x="182.9" y="87.3">USB_RES_OFF</text>
<text x="256.2" y="87.6" transform="rotate(-90 256.2 87.6)">+3V3</text>
<text x="408.2" y="85.9">B</text>
<text x="182.9" y="92.4">USB_FS_DP</text>
<text x="182.9" y="94.9">SWDIO</text>
<text x="182.9" y="100">PINPWM_LSR</text>
<text x="182.9" y="97.5">SWCLK</text>
<text x="79" y="107.6">PWM_SCAN_X</text>
<text x="132.4" y="102.6">PF_0</text>
<text x="132.4" y="105.1">PF_1</text>
<text x="182.9" y="105.1">PWM_FOCUS</text>
<text x="182.9" y="107.6">MS2_2</text>
<text x="85.3" y="110.2">BUTTON</text>
<text x="182.9" y="112.7">HV_EN</text>
<text x="195.6" y="110.2">SDADC_1</text>
<text x="126.7" y="115.3">EN_STEP_2</text>
<text x="128.7" y="117.8">SDADC_2</text>
<text x="182.9" y="117.8">SPREAD_1</text>
<text x="182.9" y="115.3">EN_STEP_1</text>
<text x="125.3" y="122.9">PDN_UART_1</text>
<text x="182.9" y="122.9">STEP1</text>
<text x="182.9" y="125.4">MS2_1</text>
<text x="182.9" y="120.3">DIR1</text>
<text x="131.3" y="128">LED_G</text>
<text x="131.5" y="130.5">LED_Y</text>
<text x="182.9" y="130.5">DIR1_2</text>
<text x="182.9" y="128">MS1_1</text>
<text x="10.3" y="135.9">C</text>
<text x="69" y="136.8">USB_FS_DM</text>
<text x="130.9" y="133">MS1_2</text>
<text x="195.6" y="133">STEP1_2</text>
<text x="408.2" y="135.9">C</text>
<text x="83.8" y="148.3">BOOT0</text>
<text x="311.3" y="155.9">TXD</text>
<text x="96.2" y="156.2" transform="rotate(-90 96.2 156.2)">+3V3</text>
<text x="207" y="168.6">+5V_USB</text>
<text x="244.8" y="174" transform="rotate(-90 244.8 174)">+3V3</text>
<text x="58.1" y="174.6" transform="rotate(-90 58.1 174.6)">USB_FS_DP</text>
<text x="105.4" y="174.9">USB_RES_OFF</text>
<text x="276.5" y="176.5" transform="rotate(-90 276.5 176.5)">+3V3</text>
<text x="10.3" y="185.9">D</text>
<text x="311" y="180">RXD</text>
<text x="351.5" y="185.6" transform="rotate(-90 351.5 185.6)">+3V3</text>
<text x="408.2" y="185.9">D</text>
<text x="78.4" y="196.8" transform="rotate(-90 78.4 196.8)">+3V3</text>
<text x="98.7" y="195.6" transform="rotate(-90 98.7 195.6)">+3V3</text>
<text x="120.3" y="196.8" transform="rotate(-90 120.3 196.8)">+3V3</text>
<text x="35.2" y="200.9" transform="rotate(-90 35.2 200.9)">+3V3</text>
<text x="194" y="231.1" transform="rotate(-90 194 231.1)">+3V3</text>
<text x="10.3" y="235.9">E</text>
<text x="408.3" y="235.9">E</text>
<text x="10.3" y="285.9">F</text>
<text x="35" y="286.9">1</text>
<text x="85" y="286.9">2</text>
<text x="135" y="286.9">3</text>
<text x="185" y="286.9">4</text>
<text x="235" y="286.9">5</text>
<text x="285" y="286.9">6</text>
<text x="335" y="286.9">7</text>
<text x="385" y="286.9">8</text>
<text x="408.3" y="285.9">F</text>
</g>
<g font-size="1.8" fill="#006464">
<text x="126.4" y="17.4">J2</text>
<text x="119.1" y="19.9">Conn_01x02_Male</text>
<text x="167.9" y="26.3">10uF</text>
<text x="176.7" y="26.3">10uF</text>
<text x="184.4" y="26.3">100nF</text>
<text x="194.6" y="26.3">100nF</text>
<text x="172.6" y="31.3">C8</text>
<text x="181.5" y="31.3">C9</text>
<text x="189.1" y="31.3">C10</text>
<text x="199.3" y="31.3">C12</text>
<text x="244.7" y="34.2" transform="rotate(-90 244.7 34.2)">L3</text>
<text x="170.8" y="37">GND</text>
<text x="179.7" y="37">GND</text>
<text x="188.6" y="37">GND</text>
<text x="198.8" y="37">GND</text>
<text x="239.6" y="40.3" transform="rotate(-90 239.6 40.3)">GZ1608D601TF</text>
<text x="34.7" y="43.1">HL1</text>
<text x="34.7" y="45.4">LED White</text>
<text x="66.5" y="43.1">HL2</text>
<text x="66.5" y="45.4">LED Yellow</text>
<text x="244" y="46.6">1uF</text>
<text x="307.7" y="47.9">GZ1608D601TF</text>
<text x="33.5" y="50.5">R2</text>
<text x="33.5" y="52.8">1k</text>
<text x="65.3" y="50.5">R4</text>
<text x="65.3" y="52.8">1k</text>
<text x="131.2" y="49.8">GND</text>
<text x="181.9" y="48.4">PWR_FLAG</text>
<text x="222.5" y="50.4">10nF</text>
<text x="231" y="50.4">C13</text>
<text x="247.6" y="51.7">C14</text>
<text x="313.7" y="52.9">L5</text>
<text x="29.8" y="59.9">GND</text>
<text x="61.6" y="59.9">GND</text>
<text x="124.7" y="56.7">100nF</text>
<text x="134.5" y="56.7">C6</text>
<text x="171.7" y="54.9">PWR_FLAG</text>
<text x="250.9" y="54.1">GNDA</text>
<text x="277.7" y="59.5" transform="rotate(-90 277.7 59.5)">1uF</text>
<text x="282.8" y="56" transform="rotate(-90 282.8 56)">C16</text>
<text x="290.4" y="56.5" transform="rotate(-90 290.4 56.5)">10nF</text>
<text x="297.2" y="54.2">C19</text>
<text x="298.7" y="57.8" transform="rotate(-90 298.7 57.8)">C18</text>
<text x="301" y="59.3">1uF</text>
<text x="141.5" y="64.4">NRST</text>
<text x="157.1" y="65.3" transform="rotate(-90 157.1 65.3)">VDD</text>
<text x="159.6" y="65.3" transform="rotate(-90 159.6 65.3)">VDD</text>
<text x="167.2" y="64.4">PA0</text>
<text x="180.3" y="65.6">51</text>
<text x="184.4" y="61.8">R19</text>
<text x="141.5" y="69.4">BOOT0</text>
<text x="154.5" y="66.1" transform="rotate(-90 154.5 66.1)">VBAT</text>
<text x="162.2" y="66.4" transform="rotate(-90 162.2 66.4)">VDDA</text>
<text x="164.7" y="67.8" transform="rotate(-90 164.7 67.8)">VDDSD</text>
<text x="167.2" y="66.9">PA1</text>
<text x="167.2" y="69.4">PA2</text>
<text x="167.2" y="72">PA3</text>
<text x="287.4" y="68.2">GZ1608D601TF</text>
<text x="352.1" y="66.9" transform="rotate(-90 352.1 66.9)">GND</text>
<text x="354.5" y="69.4">20pF</text>
<text x="366.3" y="70.1">C21</text>
<text x="98.5" y="76.2">JP1</text>
<text x="111" y="73.4">R14</text>
<text x="111" y="75.7">100,</text>
<text x="116.4" y="75.7">1%</text>
<text x="141.5" y="74.5">VREFSD+</text>
<text x="167.2" y="74.5">PA4</text>
<text x="167.2" y="77.1">PA5</text>
<text x="257" y="72.1">GNDA</text>
<text x="277.5" y="76.4">C17</text>
<text x="293.4" y="73.3">L4</text>
<text x="377.8" y="75.8">Y1</text>
<text x="92.9" y="78.5">Jumper_2_Open</text>
<text x="122.2" y="78.9">PWR_FLAG</text>
<text x="167.2" y="79.6">PA6</text>
<text x="167.2" y="82.1">PA8</text>
<text x="278.8" y="79">10nF</text>
<text x="379.1" y="81.5">X50328MSB2GI</text>
<text x="394.5" y="81.5">8Mhz</text>
<text x="111" y="89.9">R15</text>
<text x="153.6" y="88.5">U2</text>
<text x="166" y="87.2">PA10</text>
<text x="166" y="89.8">PA11</text>
<text x="167.2" y="84.7">PA9</text>
<text x="341.8" y="87.2">20pF</text>
<text x="353.6" y="87.2">C20</text>
<text x="63.5" y="92.3">C3</text>
<text x="71.1" y="92.3">C4</text>
<text x="111" y="92.2">10k</text>
<text x="147.2" y="93.6">STM32F373CCTx</text>
<text x="166" y="92.3">PA12</text>
<text x="166" y="94.8">PA13</text>
<text x="257.2" y="95.5">10k</text>
<text x="348.6" y="95.4">GND</text>
<text x="66" y="97.4">10uF</text>
<text x="73.7" y="97.4">100nF</text>
<text x="107.3" y="100.5">GND</text>
<text x="166" y="97.4">PA14</text>
<text x="166" y="99.9">PA15</text>
<text x="257.8" y="99.9">R23</text>
<text x="64.1" y="104.3">GND</text>
<text x="71.8" y="104.3">GND</text>
<text x="141.5" y="107.5">PF6</text>
<text x="141.5" y="102.5">PF0</text>
<text x="141.5" y="105">PF1</text>
<text x="167" y="105">PB0</text>
<text x="167" y="107.5">PB1</text>
<text x="247.2" y="102.2" transform="rotate(-90 247.2 102.2)">J1</text>
<text x="141.5" y="110.1">PF7</text>
<text x="167" y="110.1">PB2</text>
<text x="167" y="112.6">PB3</text>
<text x="249.8" y="109.5" transform="rotate(-90 249.8 109.5)">Conn_01x02_Male</text>
<text x="141.5" y="115.2">PE8</text>
<text x="141.5" y="117.7">PE9</text>
<text x="167" y="115.2">PB4</text>
<text x="167" y="117.7">PB5</text>
<text x="141.5" y="122.8">PD8</text>
<text x="167" y="120.2">PB6</text>
<text x="167" y="122.8">PB7</text>
<text x="167" y="125.3">PB8</text>
<text x="79.6" y="127.2" transform="rotate(-90 79.6 127.2)">R7</text>
<text x="84.7" y="127.1" transform="rotate(-90 84.7 127.1)">10</text>
<text x="141.5" y="127.9">PC13</text>
<text x="141.5" y="130.4">PC14</text>
<text x="165.8" y="130.4">PB14</text>
<text x="167" y="127.9">PB9</text>
<text x="141.5" y="132.9">PC15</text>
<text x="157.1" y="134.1" transform="rotate(-90 157.1 134.1)">VSS</text>
<text x="159.6" y="134.1" transform="rotate(-90 159.6 134.1)">VSSA</text>
<text x="162.2" y="134.1" transform="rotate(-90 162.2 134.1)">VSSSD</text>
<text x="165.8" y="132.9">PB15</text>
<text x="55.5" y="153.8" transform="rotate(-90 55.5 153.8)">R3</text>
<text x="60.6" y="153.8" transform="rotate(-90 60.6 153.8)">10</text>
<text x="64.8" y="152">1.5k</text>
<text x="69.9" y="152">R5</text>
<text x="154.3" y="150">GND</text>
<text x="313.8" y="150.7">Conn_02x02_Counter_Clockwise</text>
<text x="337.9" y="155.8">J5</text>
<text x="81.4" y="158.4">Q1</text>
<text x="81.4" y="160.8">BSS84</text>
<text x="147.4" y="160.9">J3</text>
<text x="183.3" y="157.1">GZ1608D601TF</text>
<text x="371" y="161.9" transform="rotate(-90 371 161.9)">GND</text>
<text x="95.1" y="167.9">R9</text>
<text x="138.5" y="163.4">TYPEC-324G-BCP24</text>
<text x="183.3" y="164.7">GZ1608D601TF</text>
<text x="189.3" y="162.2">L1</text>
<text x="86" y="171.6" transform="rotate(-90 86 171.6)">R8</text>
<text x="86" y="168.8" transform="rotate(-90 86 168.8)">10k</text>
<text x="91" y="171">100,</text>
<text x="96.4" y="171">1%</text>
<text x="152.6" y="168.5">VBUS</text>
<text x="153.8" y="173.6">CC1</text>
<text x="189.3" y="169.8">L2</text>
<text x="153.8" y="176.1">CC2</text>
<text x="154.7" y="181.2">D-</text>
<text x="154.7" y="183.7">D-</text>
<text x="205.1" y="183.1">100uF</text>
<text x="205.1" y="180.6">C11</text>
<text x="212.2" y="183.1">6.3V</text>
<text x="243.6" y="184.2" transform="rotate(-90 243.6 184.2)">VP</text>
<text x="247" y="181.2">U3</text>
<text x="247" y="183.7">SRV05-4</text>
<text x="273.1" y="185">C15</text>
<text x="36.2" y="191.2">TP1</text>
<text x="154.7" y="186.3">D+</text>
<text x="154.7" y="188.8">D+</text>
<text x="200" y="189.4">GND</text>
<text x="232" y="191.5">IO1</text>
<text x="252.3" y="191.5">IO3</text>
<text x="275.6" y="190.1">100nF</text>
<text x="36.2" y="193.8">3V3</text>
<text x="152.3" y="193.9">RX1-</text>
<text x="152.3" y="196.4">RX1+</text>
<text x="232" y="196.6">IO2</text>
<text x="252.3" y="196.6">IO4</text>
<text x="315.6" y="196.4">Conn_02x05_Odd_Even</text>
<text x="325.2" y="193.9">J4</text>
<text x="115.3" y="203.4">C5</text>
<text x="152.6" y="201.5">TX1-</text>
<text x="273.7" y="202.1">GND</text>
<text x="80.7" y="206">C2</text>
<text x="80.7" y="208.5">100uF</text>
<text x="87.7" y="208.5">6.3V</text>
<text x="101" y="207.2">C1</text>
<text x="101" y="209.8">100uF</text>
<text x="108" y="209.8">6.3V</text>
<text x="152.3" y="209.1">RX2-</text>
<text x="152.6" y="204.1">TX1+</text>
<text x="243.6" y="207.1" transform="rotate(-90 243.6 207.1)">VN</text>
<text x="119.4" y="211">100nF</text>
<text x="152.3" y="211.7">RX2+</text>
<text x="241.9" y="212.3">GND</text>
<text x="330.8" y="214.8">GND</text>
<text x="342.3" y="213.5">GND</text>
<text x="75.6" y="218.6">GND</text>
<text x="95.9" y="219.9">GND</text>
<text x="117.5" y="218.6">GND</text>
<text x="152.6" y="219.3">TX2+</text>
<text x="152.6" y="216.8">TX2-</text>
<text x="141.8" y="227.6" transform="rotate(-90 141.8 227.6)">SHIELD</text>
<text x="149.5" y="227.6" transform="rotate(-90 149.5 227.6)">GND</text>
<text x="152.5" y="224.4">SBU1</text>
<text x="152.5" y="226.9">SBU2</text>
<text x="186.8" y="233.7">C7</text>
<text x="142.1" y="238.4">R20</text>
<text x="193" y="239.6">100nF</text>
<text x="141.2" y="244.7">100,</text>
<text x="146.6" y="244.7">1%</text>
<text x="191.1" y="246.6">GND</text>
<text x="147.8" y="257.4">GND</text>
</g>
<g font-size="1.8" fill="#a90000">
<text x="129.5" y="22.6">1</text>
<text x="129.5" y="25.1">2</text>
<text x="139" y="63.2">7</text>
<text x="153.4" y="60.4" transform="rotate(-90 153.4 60.4)">1</text>
<text x="156" y="61" transform="rotate(-90 156 61)">17</text>
<text x="158.5" y="61" transform="rotate(-90 158.5 61)">48</text>
<text x="161" y="60.4" transform="rotate(-90 161 60.4)">9</text>
<text x="163.6" y="61" transform="rotate(-90 163.6 61)">24</text>
<text x="171.4" y="63.2">10</text>
<text x="171.4" y="65.8">11</text>
<text x="138.4" y="68.3">44</text>
<text x="171.4" y="68.3">12</text>
<text x="171.4" y="70.9">13</text>
<text x="138.4" y="73.4">25</text>
<text x="171.4" y="73.4">14</text>
<text x="171.4" y="75.9">15</text>
<text x="95.8" y="81">1</text>
<text x="103.4" y="81">2</text>
<text x="171.4" y="78.5">16</text>
<text x="171.4" y="81">29</text>
<text x="171.4" y="83.6">30</text>
<text x="171.4" y="86.1">31</text>
<text x="171.4" y="88.6">32</text>
<text x="171.4" y="91.2">33</text>
<text x="171.4" y="93.7">34</text>
<text x="139" y="101.3">5</text>
<text x="171.4" y="96.3">37</text>
<text x="171.4" y="98.8">38</text>
<text x="252.5" y="99.1" transform="rotate(-90 252.5 99.1)">1</text>
<text x="255" y="99.1" transform="rotate(-90 255 99.1)">2</text>
<text x="138.4" y="106.4">35</text>
<text x="139" y="103.9">6</text>
<text x="171.4" y="103.9">18</text>
<text x="171.4" y="106.4">19</text>
<text x="138.4" y="109">36</text>
<text x="171.4" y="109">20</text>
<text x="171.4" y="111.5">39</text>
<text x="138.4" y="114">21</text>
<text x="138.4" y="116.6">22</text>
<text x="171.4" y="114">40</text>
<text x="171.4" y="116.6">41</text>
<text x="171.4" y="119.1">42</text>
<text x="138.4" y="121.7">28</text>
<text x="171.4" y="121.7">43</text>
<text x="171.4" y="124.2">45</text>
<text x="139" y="126.7">2</text>
<text x="139" y="129.3">3</text>
<text x="139" y="131.8">4</text>
<text x="171.4" y="129.3">26</text>
<text x="171.4" y="131.8">27</text>
<text x="171.4" y="126.7">46</text>
<text x="156" y="137.2" transform="rotate(-90 156 137.2)">47</text>
<text x="158.5" y="136.6" transform="rotate(-90 158.5 136.6)">8</text>
<text x="161" y="137.2" transform="rotate(-90 161 137.2)">23</text>
<text x="78.5" y="155.6" transform="rotate(-90 78.5 155.6)">3</text>
<text x="71.7" y="158.5">1</text>
<text x="333.9" y="159.8">1</text>
<text x="342.8" y="159.8">4</text>
<text x="78.5" y="163.3" transform="rotate(-90 78.5 163.3)">2</text>
<text x="160" y="167.4">A4</text>
<text x="333.9" y="162.3">2</text>
<text x="342.8" y="162.3">3</text>
<text x="160" y="172.5">A5</text>
<text x="159.9" y="175">B5</text>
<text x="159.9" y="182.6">B7</text>
<text x="160" y="185.2">A6</text>
<text x="160" y="180.1">A7</text>
<text x="245.8" y="183.6" transform="rotate(-90 245.8 183.6)">5</text>
<text x="159.9" y="187.7">B6</text>
<text x="159.3" y="192.8">B10</text>
<text x="159.3" y="195.3">B11</text>
<text x="233" y="193.8">1</text>
<text x="253.3" y="193.8">4</text>
<text x="160" y="202.9">A2</text>
<text x="160" y="200.4">A3</text>
<text x="233" y="198.8">3</text>
<text x="253.3" y="198.8">6</text>
<text x="321.2" y="199.1">1</text>
<text x="321.2" y="201.7">3</text>
<text x="330.1" y="199.1">2</text>
<text x="330.1" y="201.7">4</text>
<text x="159.4" y="208">A10</text>
<text x="245.8" y="206.4" transform="rotate(-90 245.8 206.4)">2</text>
<text x="321.2" y="204.2">5</text>
<text x="321.2" y="206.8">7</text>
<text x="321.2" y="209.3">9</text>
<text x="329.5" y="209.3">10</text>
<text x="330.1" y="204.2">6</text>
<text x="330.1" y="206.8">8</text>
<text x="159.4" y="210.6">A11</text>
<text x="159.9" y="215.6">B3</text>
<text x="159.9" y="218.2">B2</text>
<text x="159.9" y="225.8">B8</text>
<text x="160" y="223.3">A8</text>
<text x="140.7" y="232.5" transform="rotate(-90 140.7 232.5)">S1</text>
<text x="148.3" y="232.4" transform="rotate(-90 148.3 232.4)">A1</text>
</g>
<g font-size="1.8" fill="#0f0f0f">
<text x="215.9" y="67">STOP_X</text>
<text x="252.5" y="92.7" transform="rotate(-90 252.5 92.7)">STOP_X</text>
<text x="54.1" y="117.8">D+</text>
<text x="78.7" y="119.1">D-</text>
<text x="173.2" y="161">VBUS_5V</text>
<text x="174" y="180.1">D-</text>
<text x="176.5" y="185.2">D+</text>
<text x="228.1" y="191.5">D+</text>
<text x="228.1" y="196.6">D-</text>
<text x="308.3" y="195.6" transform="rotate(-90 308.3 195.6)">VBUS_5V</text>
<text x="344.2" y="201.7">D-</text>
<text x="344.2" y="204.2">D+</text>
</g>
</svg>
